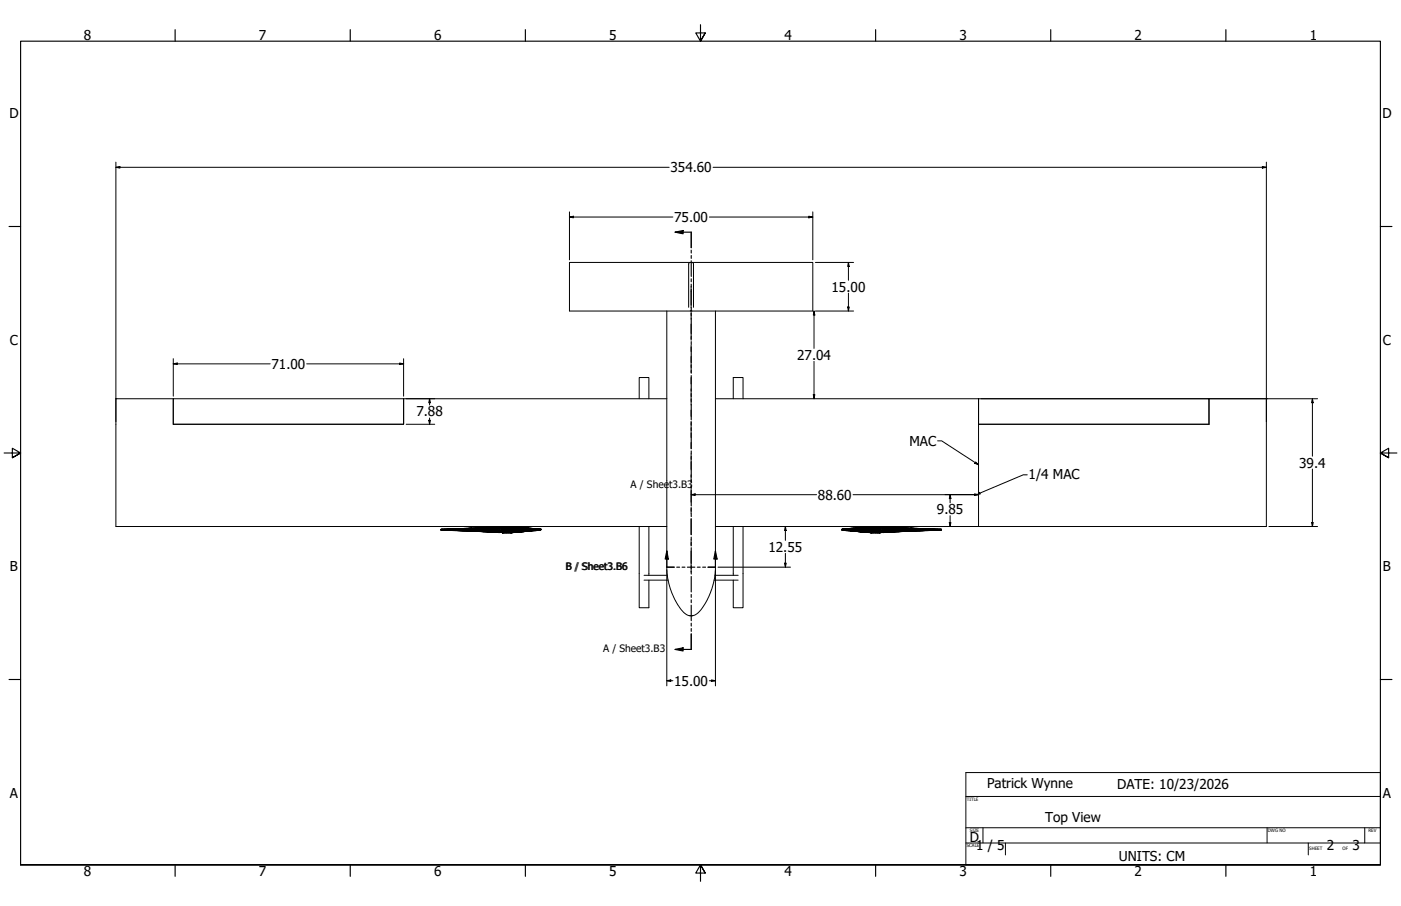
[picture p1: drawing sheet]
<svg xmlns="http://www.w3.org/2000/svg" width="864mm" height="559mm" viewBox="0 0 864 559" stroke-linecap="round" stroke-linejoin="round" font-family="sans-serif">
<!-- layer: Visible (ANSI) -->
<g fill="none" stroke="#000" stroke-width=".62">
<path d="M425 162l-1 1v27M426 162l1 1v27M411 192v160a41 41 0 0 0 12 27l3 1h2a14 14 0 0 0 7-9 45 45 0 0 0 6-21v-158M426 192v-1v1h75v-30h-150v30h76M249 246v16h-142M249 246h-142v16M249 246h162M394 246v-13h6v13M441 246h162M452 246v-13h6v13M603 246v16h142M603 246h142v16"/>
<path d="M107 262v-16h-36v79h340M745 262v-16h36v79h-340M272 327h2M272 327h2zM272 327h5M272 327h2h-2M272 327h1M272 326h2M274 326h-2M274 327h3M274 327h5M274 327h3z"/>
<path d="M274 326h3h-3M274 326h-1M277 327h2M277 327h2zM277 327h12h-3M277 326l-3 1M277 326h2M277 326h-3M279 327h2h-2M279 327h2M279 326l-2 1M281 327h8h-3"/>
<path d="M281 327h-7M281 327h5M284 326h-5M284 326h-3h3M286 327h-2l5 1-8-1h8h-3M286 326h.1M286 327h3zM286 327h3h-3M286 326h-9h9M286 326h3h-3M289 327l2 1-2-1M289 328h2"/>
<path d="M289 326h-3M289 326h2h-5M291 327h-2h2h-5M291 328h2M291 326h-2h4M291 326h2h-2M293 328h3M293 327h3h-5l10 1M293 327l-2 1M293 328h3h-3M293 326l-16 1M293 326h3h-3"/>
<path d="M293 326h-7M296 328h2h-2M296 326l-7 1h2M296 327h-3M296 327l2 1-2-1M296 327h5M296 326l7 1M296 326h2M296 326h2zM296 326l-10 1M296 327h-5M296 326h-3"/>
<path d="M298 328h5M298 328h3zM298 327h-7h5M298 327h3zM298 326h-2M298 326h5M298 326l3-1-5 1M298 326h3h-3M301 328h2h-2M301 328h2M301 328h2zM301 327l2 1-5-1 5 1"/>
<path d="M301 327h2M301 327h2zM301 326h2zM301 325h2l-5 1M301 325h2h-2M303 327l2 1zM303 328l-5-1 5 1M303 327h-5h3M303 325h2zM303 325h2l-2 1 2-1-2 1M303 326h2zM303 328h5h-5h2"/>
<path d="M303 328h2h-2M303 327h2zM303 327h7M303 327l2 1M305 328h3zM305 328h3h-5h7M305 327h5zM308 326h-3h-7l5 1M308 325h-3h5M308 325h2h-2M308 325h2zM308 325h-3h3h-3h3"/>
<path d="M308 325l-3 1h3M308 326h2M308 328h2M308 328h2zM308 328l-3-1 3 1M308 325h2M308 325v1M310 326l-5 1-2-1 5 1h2M310 329h.1M310 326h-2M310 325v2M310 328v1"/>
<path d="M310 327h.1M310 328h.1M310 327v-2v2M310 327l-2 1M310 325v3M310 328h-2M310 325v4M310 329h1M311 325v4M311 329h.1M311 329h1M312 325v4"/>
<path d="M312 329h1M313 325h.1M313 329h.1M313 325v4M313 326h.1M313 326v3M313 326h1h-1M313 326v1M313 325l1 1zM313 327h2zM313 325h1M314 326h-1"/>
<path d="M314 326h1M314 325h.1M314 329v-2v2M314 325h1zM314 325h-1l1 1M314 325h-1l2 1M314 327v2h-1M314 329h1M314 325h1M314 326l3 1h-3v2M314 326l-1 1M314 326l2 1"/>
<path d="M314 326h2zM314 328h3h-2M314 328h.1M314 328v1M314 328h1M315 328h1zM315 329h.1M315 325h.1M315 328v1M315 328h1M315 325h1zM315 325h1"/>
<path d="M315 325v1M315 326h-1l2 1M315 326h1M315 326l-1-1 1 1M315 326h2zM315 325h1h-1M315 328h2zM316 325h.1M316 325h1M316 325h-1l1 1M316 325v1M316 328h3h-2h1z"/>
<path d="M316 325h-1h1M316 326h1M316 328h2zM316 326l2 1M316 326l3 1M316 326h2h-2h1M316 326h3M316 327h2zM316 327v-1l2 1M316 327h2M317 326l3 1h-1M317 326h1"/>
<path d="M317 326l-1-1 1 1M317 326h2h-1M317 325l2 1M317 325h-1h1M317 326h1zM317 325l3 1M317 328h2zM318 327h1M318 326h3zM318 326h1M318 326h1zM318 326h-1h1"/>
<path d="M318 325h-2h4M318 325l3 1zM318 325h-3h3M318 325h-2h2M318 328h1zM318 327h-2l-2 1M319 326h1M319 326h-1h2M319 328h-4M319 328l1-1h-5v1M319 328h2zM319 327h2"/>
<path d="M319 325l4 1h-1M319 328h-1M320 325h1M320 326h1M320 328h1M320 328h1h-1M320 326h-1h1M320 326h1h-1M320 326h2h-1M320 326h2h-2M321 327h-1h1M321 326h.1"/>
<path d="M321 326h2M321 328h-3M321 325l1 1M321 327h-1M321 328h1h-1h1M321 327v1M321 326h3M321 326h2zM321 326h-1h2M322 326h-1l1 1h-1M322 326h1M322 328h-1"/>
<path d="M322 326l-1-1 3 1M322 326l-1-1 1 1M323 326h1M323 326l7 1M323 326h3M323 326l-1 1h2h-3M323 326l2 1M323 326h.1M324 326h1M324 326h-2M324 326h3M324 327h3z"/>
<path d="M325 327h6M325 326h1M325 328l1-1-3 1M325 328h2h-1M325 328h-1h2h-4h2M325 326h2zM326 327h-1h2M326 327h1M326 326h3M326 326h-1h2M326 326h.1M326 327h3"/>
<path d="M326 326h-1h1M326 326h2M327 326h1M327 326h-1h1M327 326h3M327 326h1zM327 326h-1M327 327h-1h2l-1 1M328 326h1M328 327h1M328 327h-4l-2 1 3-1M328 326h4"/>
<path d="M328 326h3h-2M328 326l1 1M328 326h2M329 326h1h-2M329 326l1 1M329 327h1M329 326h1M329 326l3 1-2-1M329 326h2M329 327h-1M330 327h-3M330 327h2"/>
<path d="M330 326l2 1zM330 327h2zM330 326h1M330 326l2 1M331 327h2M331 327h.1M331 327h2zM331 326h1M331 326h2M332 327h1h-1M332 327h1M332 327h-1"/>
<path d="M332 327h-5M332 327h.1M332 326h1M332 326l1 1M333 326l-1 1M333 327h-5M333 327h.1M333 327h-1M394 325v50h6v-17M400 325v30M452 325v30M458 325v50h-6v-17"/>
<path d="M519 326h.1M519 327h.1M519 327h1M519 327h2M519 326h1M519 327h2zM520 327h2zM520 326l-1 1M520 327l2-1zM520 327h2h-3h1M520 327h.1M520 326h-1h1"/>
<path d="M520 327h4M520 327h5M521 327h1M521 327h-2h1M521 326h-2M521 326h-1M521 327h-2M521 327h.1M521 326l-1 1 2-1M521 326l-1 1M522 326h-3M522 326h.1"/>
<path d="M522 326h-1M522 326h2zM522 327h1M522 327h-2M523 327h2M523 326h-2M523 327h1M523 326h-1M524 326h1M524 326h1zM524 326l-2 1M524 326l-1 1"/>
<path d="M524 326h-2M524 327h4l2 1-3-1M525 327h1h-2l1 1M525 326h-3h1M525 326h1h-1M525 326h-5M525 326h-2M525 326h1M525 326h2zM525 327h3zM526 327l3 1zM526 326h1"/>
<path d="M526 326h1h-2M526 327h-3M526 328h2zM526 326h1h-1M526 326h-1M526 327h-1M527 327h-2M527 328h-2h1M527 326h1h-1M528 326h-1M528 326h2M528 326h1"/>
<path d="M528 326h-5M528 327l3 1M528 327h-1M528 328h2h-1M529 326l1 1h-2M529 326l-8 1M529 326l-7 1M529 326h-1M529 326h3M530 326l1-1-4 1M530 328h1M530 326h1l-1 1h1"/>
<path d="M530 326h-1M531 326h-4h2M531 326h-2h3h-2M531 328h-1h1h-1M531 327h1M531 325l-1 1M531 325l-2 1h1M531 328h3M531 325l-3 1h2M531 325h.1M531 326h2zM531 326h3z"/>
<path d="M531 328h2zM531 327h1h-1M531 327h2M531 326h.1M532 328h-1h1h-1M532 326h1M532 326h-1h1M532 326h-1M533 327h3h2v1M533 328h1M533 328h4M533 328l-1-1h5v1"/>
<path d="M533 328h1zM533 326l1-1zM533 326h-1M533 326h1h-1M533 328h2zM534 326h1zM534 327h2zM534 327l1-1zM534 328h1zM534 325h-3h1M534 325h-3M534 325h2h-3"/>
<path d="M534 325h3h-3M534 328h2zM534 326h1h-1M534 326h-2M534 328h3zM534 326h-1M534 327h-1M535 328h1zM535 326h-2M535 328h2zM535 326l-2 1M535 325l-3 1"/>
<path d="M535 325h1h-1M535 325l-2 1h1M535 326h-1M535 326h-2h1M535 326h1M535 326l1-1-1 1M535 326l-3 1h1M535 326h2zM536 327v-1l-2 1M536 327h-2M536 326h-2h2h-1M536 326h-1"/>
<path d="M536 328h1v1M536 325h.1M536 325h-1M536 326l-2 1M536 326h1h-2M536 325h1h-1M536 325h1l-1 1M536 325h1zM536 325v1M537 326h1zM537 325h-1h1M537 329h.1"/>
<path d="M537 325h.1M537 328v1M537 328h-2h2M537 326h-1M537 326h1l-2 1M537 326l1-1-1 1M537 325h1zM537 325h-1M537 325v1M537 327h2zM537 327h-2M537 327h1v2"/>
<path d="M537 329h1M538 328h-2h1v1M538 328h-1M538 325h.1M538 328v1M538 326l1-1zM538 326l-3 1M538 326l1 1M538 326l-2 1M538 327v2M538 325h-1M538 325h1l-2 1"/>
<path d="M538 327v2h1M538 326h1v3M538 326h-1M538 325h1zM539 325h.1M539 329h.1M539 327v2M539 325h-1M539 326h-1M539 326v1M539 326v3M539 326h-1h1v3"/>
<path d="M539 325v4M539 329h1M540 325v4M540 329h1M541 329h.1M541 325v4M541 329h1M542 325v4M542 329h.1M542 328h2zM542 328v1M542 327l2 1"/>
<path d="M542 328h.1M542 325v3M542 327h5h-5v-2v2M542 325h2zM542 326l5 1 2-1M542 325v2M544 325h3h-5M544 325h-2h2M544 325h3h-3M544 325h3h-5h2M544 325l3 1h-5M544 326h-2"/>
<path d="M544 326h5M544 328h3zM544 328l3-1-3 1M544 328h-2M544 325h-2M544 325h.1M544 325v1M547 328l2-1zM547 325h2M547 325l2 1zM547 326h2zM547 328h2h-7"/>
<path d="M547 327h2zM549 328h5zM549 328h2zM549 328l5-1-5 1M549 327h5h-3M549 327h2zM549 326h5l-5 1M549 325h-2M549 325v1h5M549 326h2zM549 328h-5h5h-2M549 328h-2h2"/>
<path d="M549 326l-5 1h-2M549 327h-7l2 1M551 328h-2h2M551 328h3zM551 327l-2 1 5-1-5 1M551 327l-4 1M551 327h3zM551 325h-2l5 1M551 325h-2h2M554 328h2zM554 327h7h-5M554 326h2"/>
<path d="M554 326h2zM554 326l-3-1 5 1M554 326h-3h3M556 328h-2h2M556 326l7 1h-2M556 327h-2h2M556 327h-5M556 326l19 1M556 326l-7 1M556 326h-2M556 326l10 1M556 327h5"/>
<path d="M556 326h10M559 328h-3M559 327h-3h5l-10 1h3M559 327l2 1M559 328h-3h3M559 327l-5 1 2-1M559 326h-3h7h-2M559 326h-3h3M561 328h2M561 327h2h-2h5M561 328h-2M561 326h-2h2"/>
<path d="M563 327h3zM563 326h3M563 326h-2h5M566 327h-3h8l-8 1 5-1h-2M566 327h-3h3M566 326h9h-9M566 326h5h-3M566 326h-3h3M566 326h.1M568 326h5M571 327h2M573 327h2"/>
<path d="M573 327h2zM573 327h-2h2M573 327h-10h3M573 327h-2M573 326l2 1M573 326h2M575 327h-2M575 327h3zM575 326l3 1M578 327h-3M578 327h2zM578 327h-5"/>
<path d="M578 327h-12M578 327h-15h3M578 327h2M578 326h-3h3M578 326h2M578 326h1M579 327h1M580 327h.1M580 327h-2M580 327h-5M580 327h-2h2M397 358h15"/>
<path d="M397 355h14M440 358h15M441 355h14M425 380h2"/>
</g>
<g fill="#000">
<circle cx="71" cy="246" r=".3"/>
<circle cx="781" cy="246" r=".3"/>
<circle cx="272" cy="327" r=".3"/>
<circle cx="272" cy="326" r=".3"/>
<circle cx="273" cy="327" r=".3"/>
<circle cx="274" cy="327" r=".3"/>
<circle cx="310" cy="327" r=".3"/>
<circle cx="310" cy="329" r=".3"/>
<circle cx="310" cy="328" r=".3"/>
<circle cx="313" cy="325" r=".3"/>
<circle cx="313" cy="326" r=".3"/>
<circle cx="315" cy="328" r=".3"/>
<circle cx="315" cy="325" r=".3"/>
<circle cx="315" cy="329" r=".3"/>
<circle cx="316" cy="326" r=".3"/>
<circle cx="316" cy="325" r=".3"/>
<circle cx="316" cy="328" r=".3"/>
<circle cx="316" cy="327" r=".3"/>
<circle cx="317" cy="328" r=".3"/>
<circle cx="317" cy="326" r=".3"/>
<circle cx="317" cy="327" r=".3"/>
<circle cx="318" cy="326" r=".3"/>
<circle cx="318" cy="327" r=".3"/>
<circle cx="318" cy="328" r=".3"/>
<circle cx="319" cy="327" r=".3"/>
<circle cx="319" cy="326" r=".3"/>
<circle cx="319" cy="328" r=".3"/>
<circle cx="320" cy="327" r=".3"/>
<circle cx="320" cy="326" r=".3"/>
<circle cx="321" cy="328" r=".3"/>
<circle cx="321" cy="326" r=".3"/>
<circle cx="321" cy="327" r=".3"/>
<circle cx="322" cy="326" r=".3"/>
<circle cx="322" cy="327" r=".3"/>
<circle cx="323" cy="327" r=".3"/>
<circle cx="323" cy="326" r=".3"/>
<circle cx="324" cy="327" r=".3"/>
<circle cx="324" cy="326" r=".3"/>
<circle cx="325" cy="327" r=".3"/>
<circle cx="325" cy="326" r=".3"/>
<circle cx="326" cy="326" r=".3"/>
<circle cx="326" cy="327" r=".3"/>
<circle cx="327" cy="327" r=".3"/>
<circle cx="327" cy="326" r=".3"/>
<circle cx="328" cy="326" r=".3"/>
<circle cx="328" cy="327" r=".3"/>
<circle cx="329" cy="326" r=".3"/>
<circle cx="330" cy="327" r=".3"/>
<circle cx="331" cy="327" r=".3"/>
<circle cx="332" cy="327" r=".3"/>
<circle cx="332" cy="326" r=".3"/>
<circle cx="333" cy="326" r=".3"/>
<circle cx="333" cy="327" r=".3"/>
<circle cx="519" cy="327" r=".3"/>
<circle cx="519" cy="326" r=".3"/>
<circle cx="520" cy="326" r=".3"/>
<circle cx="520" cy="327" r=".3"/>
<circle cx="521" cy="327" r=".3"/>
<circle cx="522" cy="327" r=".3"/>
<circle cx="522" cy="326" r=".3"/>
<circle cx="523" cy="326" r=".3"/>
<circle cx="524" cy="327" r=".3"/>
<circle cx="524" cy="326" r=".3"/>
<circle cx="525" cy="326" r=".3"/>
<circle cx="525" cy="327" r=".3"/>
<circle cx="526" cy="327" r=".3"/>
<circle cx="526" cy="326" r=".3"/>
<circle cx="527" cy="327" r=".3"/>
<circle cx="527" cy="326" r=".3"/>
<circle cx="528" cy="327" r=".3"/>
<circle cx="528" cy="326" r=".3"/>
<circle cx="529" cy="327" r=".3"/>
<circle cx="529" cy="326" r=".3"/>
<circle cx="530" cy="327" r=".3"/>
<circle cx="530" cy="326" r=".3"/>
<circle cx="531" cy="326" r=".3"/>
<circle cx="531" cy="327" r=".3"/>
<circle cx="531" cy="328" r=".3"/>
<circle cx="532" cy="326" r=".3"/>
<circle cx="532" cy="327" r=".3"/>
<circle cx="533" cy="327" r=".3"/>
<circle cx="533" cy="328" r=".3"/>
<circle cx="533" cy="326" r=".3"/>
<circle cx="534" cy="327" r=".3"/>
<circle cx="534" cy="328" r=".3"/>
<circle cx="534" cy="326" r=".3"/>
<circle cx="535" cy="326" r=".3"/>
<circle cx="535" cy="327" r=".3"/>
<circle cx="535" cy="328" r=".3"/>
<circle cx="536" cy="327" r=".3"/>
<circle cx="536" cy="328" r=".3"/>
<circle cx="536" cy="326" r=".3"/>
<circle cx="536" cy="325" r=".3"/>
<circle cx="537" cy="328" r=".3"/>
<circle cx="537" cy="325" r=".3"/>
<circle cx="537" cy="329" r=".3"/>
<circle cx="539" cy="327" r=".3"/>
<circle cx="539" cy="326" r=".3"/>
<circle cx="539" cy="325" r=".3"/>
<circle cx="542" cy="328" r=".3"/>
<circle cx="542" cy="329" r=".3"/>
<circle cx="578" cy="327" r=".3"/>
<circle cx="579" cy="327" r=".3"/>
<circle cx="580" cy="326" r=".3"/>
</g>
<!-- layer: Section Line (ANSI) -->
<g fill="none" stroke="#000" stroke-width=".7">
<path d="M416 143l5-1v2zM416 143h10v10M426 154v2M426 158v1M426 161v9M426 172v2M426 175v2M426 179v9M426 190v1M426 193v2M426 196v10M426 207v2"/>
<path d="M426 211v1M426 214v10M426 225v2M426 228v2M426 232v9M426 243v2M426 246v2M426 249v10M426 260v2M426 264v2M426 267v10M426 278v2"/>
<path d="M426 281v2M426 285v9M426 296v2M426 299v2M426 302v10M426 314v1M426 317v2M411 340l1 5h-2zM411 340v10h5M426 320v10M426 331v2M426 335v1"/>
<path d="M426 338v9M441 340l1 5h-2zM441 340v10h-5M417 350h2M420 350h2M424 350h4M426 349v2M426 352v2M426 356v9M430 350h2M433 350h2M426 367v1"/>
<path d="M426 370v2M426 373v10M426 384v2M426 388v1M426 391v10h-10M416 401l5-1v2z"/>
</g>
<path d="M416 143l5-1v2zM411 340l1 5h-2zM441 340l1 5h-2zM416 401l5-1v2z" fill="#000"/>
<!-- layer: Border (ANSI) -->
<g fill="none" stroke="#000" stroke-width=".7">
<path d="M108 18v7M216 18v7M324 18v7M432 15v10l-3-5h6l-3 5 3-5M540 18v7M648 18v7M756 18v7M6 140h7M851 140h7M3 279h10l-5-3v6l5-3-5 3M861 279h-10l5-3v6l-5-3 5 3M6 419h7"/>
<path d="M851 419h7M13 533v-508h838v508h-838h838M108 533v8M216 533v8M324 533v8M435 538l-3-5 3 5h-6l3-5v11M540 533v8M648 533v8M756 533v8"/>
</g>
<!-- layer: Sketch Geometry (ANSI) -->
<path d="M603 246v79" fill="none" stroke="#000" stroke-width=".62"/>
<!-- layer: Title (ANSI) -->
<path d="M595 477h256v56h-256zM595 491h256M595 511h256M595 520h256M606 511v9M620 520v7M781 511v9M806 520v7M841 511v9" fill="none" stroke="#000" stroke-width=".62"/>
<!-- layer: Dimension (ANSI) -->
<g fill="none" stroke="#000" stroke-width=".62">
<path d="M71 103h3v1zM71 103h341M71 100v160M440 103h341M778 103h3l-3 1zM781 100v160M351 134l3-1v1zM351 134h64M351 131v29M437 134h64M499 133l2 1h-2zM501 131v29"/>
<path d="M503 162h23M523 162v2zM523 162v11M502 192v2h-1zM502 192v23M503 192h23M523 189v3zM523 181v11M107 224h2v1zM107 224h60M107 221v23M189 224h60"/>
<path d="M246 224h3l-3 1zM249 221v23M502 223v23M250 246h18M264 259h1v3zM265 246v2h-1zM265 246v4M265 258v4M501 243h1v3zM605 246h207M809 246v2h-1zM809 246v35"/>
<path d="M250 262h18M809 289v36M426 305h2v1zM426 305h77M526 305h77M582 305h19M586 305v3h-1zM586 305v5M586 318v7M601 305h2l-2 1zM484 325l1 2h-1zM484 325v8"/>
<path d="M582 325h20M585 322h1v3zM782 325h30M808 322h1v3zM411 351v72M441 351v72M443 350h44M484 347h1l-1 3zM484 341v9M411 420l3-1v1zM411 420h4M437 420h4"/>
<path d="M439 419l2 1h-2z"/>
</g>
<g fill="#000">
<path d="M71 103h3v1zM778 103h3l-3 1zM351 134l3-1v1zM499 133l2 1h-2zM523 162v2zM502 192v2h-1zM523 189v3zM107 224h2v1zM246 224h3l-3 1zM264 259h1v3zM265 246v2h-1zM501 243h1v3z"/>
<path d="M809 246v2h-1zM426 305h2v1zM586 305v3h-1zM601 305h2l-2 1zM484 325l1 2h-1zM585 322h1v3zM808 322h1v3zM484 347h1l-1 3zM411 420l3-1v1zM439 419l2 1h-2z"/>
</g>
<!-- layer: Centerline (ANSI) -->
<g fill="none" stroke="#000" stroke-width=".62">
<path d="M426 177v13M426 193v4M426 200v10M426 213v4M426 220v10M426 233v4M426 240v10M426 253v4M426 260v10M426 273v4M426 280v10M426 293v4"/>
<path d="M426 300v10M426 313v4M426 320v10M426 333v4M426 340v13"/>
</g>
<!-- layer: Symbol (ANSI) -->
<path d="M578 272h2l23 15M601 285l2 2-2-1zM633 293h-2l-28 12M603 304h1v1h-1" fill="none" stroke="#000" stroke-width=".62"/>
<path d="M601 285l2 2-2-1zM602 305l2-1v1z" fill="#000"/>
<g font-size="8.4">
<text x="52" y="24">8</text>
<text x="160" y="24">7</text>
<text x="268" y="24">6</text>
<text x="376" y="24">5</text>
<text x="483" y="24">4</text>
<text x="591" y="24">3</text>
<text x="699" y="24">2</text>
<text x="807" y="24">1</text>
<text x="6" y="73">D</text>
<text x="852" y="73">D</text>
<text x="413" y="106">354.60</text>
<text x="416" y="137">75.00</text>
<text x="513" y="180">15.00</text>
<text x="6" y="213">C</text>
<text x="852" y="213">C</text>
<text x="491" y="222">27.04</text>
<text x="167" y="227">71.00</text>
<text x="257" y="257">7.88</text>
<text x="561" y="275">MAC</text>
<text x="801" y="288">39.4</text>
<text x="634" y="295">1/4 MAC</text>
<text x="504" y="308">88.60</text>
<text x="578" y="317">9.85</text>
<text x="474" y="340">12.55</text>
<text x="6" y="352">B</text>
<text x="852" y="352">B</text>
<text x="416" y="423">15.00</text>
<text x="608" y="486">Patrick Wynne</text>
<text x="6" y="492">A</text>
<text x="689" y="486">DATE: 10/23/2026</text>
<text x="852" y="492">A</text>
<text x="644" y="507">Top View</text>
<text x="598" y="520">D</text>
<text x="602" y="524">1 / 5</text>
<text x="818" y="524">2</text>
<text x="834" y="524">3</text>
<text x="690" y="531">UNITS: CM</text>
<text x="52" y="541">8</text>
<text x="160" y="541">7</text>
<text x="268" y="541">6</text>
<text x="376" y="541">5</text>
<text x="483" y="541">4</text>
<text x="591" y="541">3</text>
<text x="699" y="541">2</text>
<text x="807" y="541">1</text>
</g>
<g font-size="6.3">
<text x="389" y="301">A / Shee</text>
<text x="412" y="301">t3.B3</text>
<text x="348" y="351">B</text>
<text x="349" y="351">B // Sheet3.B6</text>
<text x="359" y="351">Sheet3.B6</text>
<text x="372" y="402">A / Sheet3.B3</text>
</g>
<g font-size="2.8">
<text x="596" y="494">TITLE</text>
<text x="598" y="513">SIZE</text>
<text x="782" y="513">DWG NO</text>
<text x="844" y="513">REV</text>
<text x="596" y="522">SCALE</text>
<text x="807" y="524">SHEET</text>
<text x="828" y="524">OF</text>
</g>
</svg>
